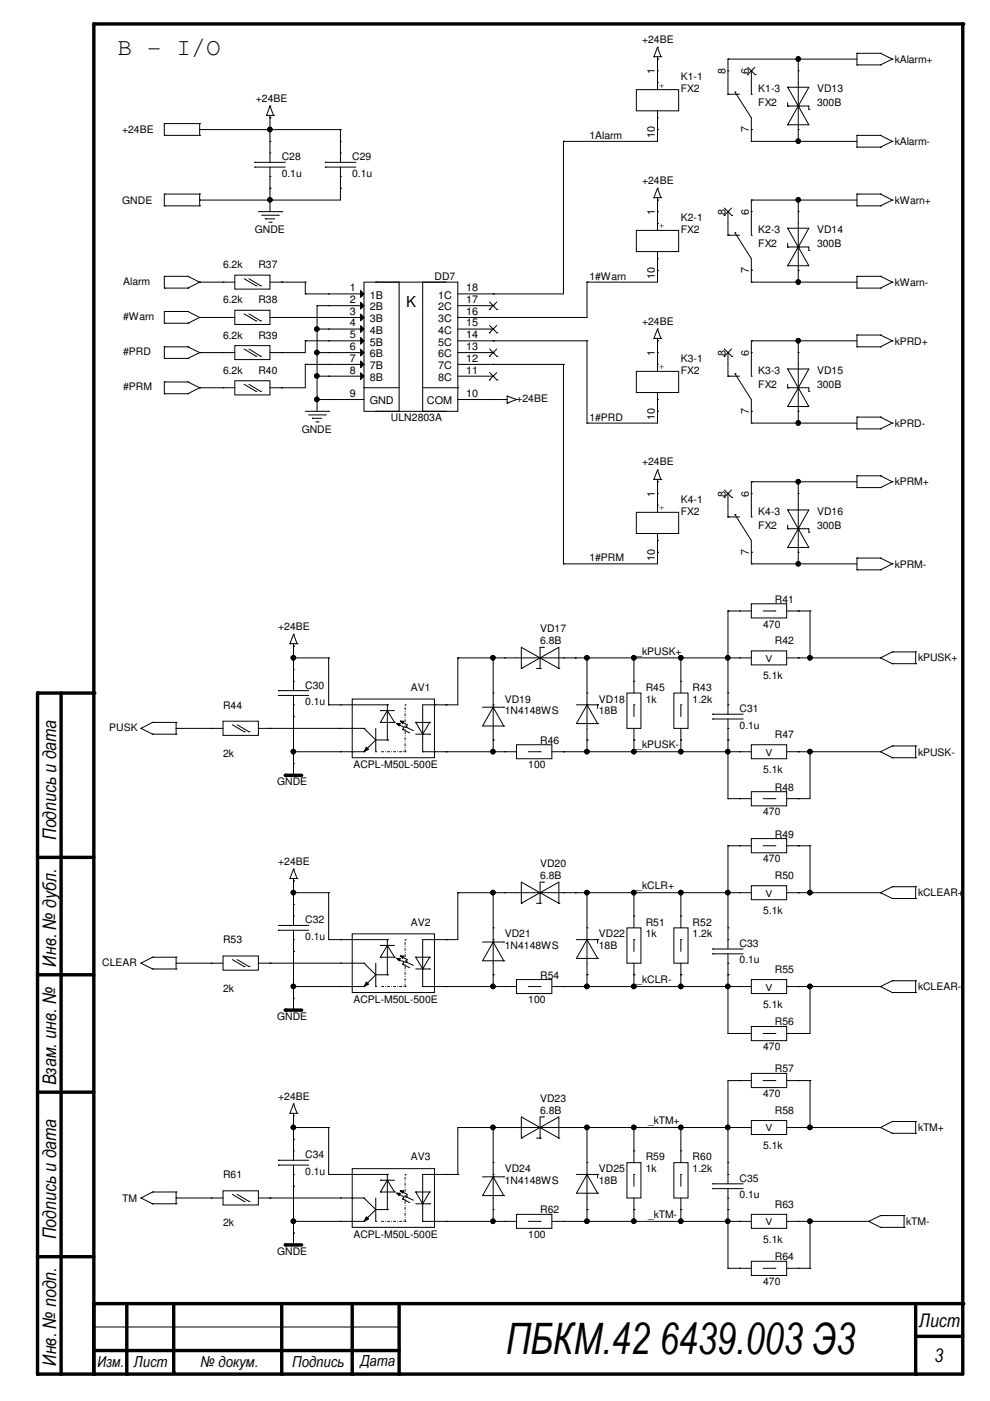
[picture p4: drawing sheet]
<svg xmlns="http://www.w3.org/2000/svg" width="210mm" height="297mm" viewBox="0 0 210 297" stroke-linecap="round" stroke-linejoin="round" font-family="sans-serif">
<g fill="none" stroke="#000" stroke-width=".72">
<path d="M13 146.9v144.4M19.9 146.9h-11.9v144.4h196.1v-286.2h-184.2v286.2M60.5 164.4h3.5M8 181.8h11.9M8 206.7h11.9M60.5 214.2h3.5M8 231.6h11.9M8 266.4h11.9M20.2 276.4h183.9M26.9 276.4v14.9M36.8 276.4v14.7M59.7 276.4v14.9"/>
<path d="M60.5 263.9h3.5M74.7 276.4v14.9M84.6 276.4v14.9M194.1 276.4v14.9M19.9 286.3h64.7M194.1 283.3h10"/>
</g>
<g fill="#000">
<circle cx="19.9" cy="5.1" r=".36"/>
<circle cx="204.1" cy="5.1" r=".36"/>
<circle cx="8" cy="146.9" r=".36"/>
<circle cx="19.9" cy="146.9" r=".36"/>
<circle cx="60.5" cy="164.4" r=".36"/>
<circle cx="8" cy="181.8" r=".36"/>
<circle cx="8" cy="206.7" r=".36"/>
<circle cx="60.5" cy="214.2" r=".36"/>
<circle cx="8" cy="231.6" r=".36"/>
<circle cx="8" cy="266.4" r=".36"/>
<circle cx="19.9" cy="276.4" r=".36"/>
<circle cx="20.2" cy="276.4" r=".36"/>
<circle cx="60.5" cy="263.9" r=".36"/>
<circle cx="204.1" cy="276.4" r=".36"/>
<circle cx="8" cy="291.3" r=".36"/>
<circle cx="13" cy="291.3" r=".36"/>
<circle cx="19.9" cy="286.3" r=".36"/>
<circle cx="19.9" cy="291.3" r=".36"/>
<circle cx="26.9" cy="291.3" r=".36"/>
<circle cx="36.8" cy="291.1" r=".36"/>
<circle cx="59.7" cy="291.3" r=".36"/>
<circle cx="74.7" cy="291.3" r=".36"/>
<circle cx="84.6" cy="291.3" r=".36"/>
<circle cx="194.1" cy="283.3" r=".36"/>
<circle cx="194.1" cy="291.3" r=".36"/>
</g>
<g fill="none" stroke="#000" stroke-width=".21">
<path d="M134.9 19h9v4.5h-9zM138.6 12h.1M138.6 12h1.5M139.4 12.5h.1M139.4 10h.1M139.4 17.5h.1M139.4 15h.1M139.4 12v7M139.4 10l-.8 2M139.4 10l.7 2M140.1 12h.1M154.3 12.5h.1"/>
<path d="M154.3 20h.1M154.3 15h.1M154.3 12.5v7.5M154.3 12.5h27.4M154.3 20h2.5M155.8 19.5h.1M155.8 19.5l3.5 5.5v5M158.5 15.8h.1M158.5 14.3l1.6 1.5M159.3 20h.1M159.3 15h.1M159.3 15v5"/>
<path d="M160.1 14.3l-1.6 1.5M160.1 15.8h.1M167 18.5h.1M167 18.5l4.5 8h-4.5M167 18.5h4.5l-4.5 8M169.2 12.5h.1M169.2 15h.1M169.2 12.5v17.5M181.7 13.8h.1M181.7 11.3h.1M181.7 11.3v2.5M181.7 11.3h5"/>
<path d="M181.7 13.8h5M186.7 11.3h.1M186.7 13.8h.1M186.7 11.3l2.5 1.2M189.2 12.5h.1M189.2 12.5l-2.5 1.3M34.8 28.7h.1M34.8 26.2h.1M34.8 26.2v2.5M34.8 26.2h7.5M34.8 28.7h7.5M42.3 27.5h.1"/>
<path d="M42.3 26.2h.1M42.3 28.7h.1M42.3 27.5h29.9M42.3 26.2v2.5M54 35.4h.1M54 34.4h.1M54 35.4h6.5M54 34.4h6.5M56.5 24.5h.1M56.5 24.5h1.5M57.2 27.5h.1M57.2 25h.1"/>
<path d="M57.2 39.9h.1M57.2 22.5h.1M57.2 37.4h.1M57.2 32.4h.1M57.2 30h.1M57.2 24.5v9.9M57.2 35.4v9.5M57.2 22.5l-.7 2M57.2 22.5l.8 2M58 24.5h.1M69 35.4h.1M69 34.4h.1"/>
<path d="M69 35.4h6.4M69 34.4h6.4M72.2 27.5h.1M72.2 39.9h.1M72.2 37.4h.1M72.2 32.4h.1M72.2 30h.1M72.2 27.5v6.9M72.2 35.4v7h-29.9M119.5 30h.1M119.5 30v32.3h-22.4M139.4 27.5h.1"/>
<path d="M139.4 39.9h.1M139.4 25h.1M139.4 23.5v6.5h-19.9M139.4 39.9l-.8 2M139.4 39.9l.7 2M159.3 30h.1M159.3 27.5h.1M159.3 30h22.4M167 22.5h.1M167 26.5h.1M167 21.8v.7M167 22.5h4.5v.7"/>
<path d="M169.2 30h.1M169.2 22.5h.1M169.2 27.5h.1M171.5 23.2h.1M181.7 31.2h.1M181.7 28.7h.1M181.7 28.7h5M181.7 28.7v2.5M181.7 31.2h5M186.7 28.7h.1M186.7 31.2h.1M186.7 28.7l2.5 1.3"/>
<path d="M189.2 30h.1M189.2 30l-2.5 1.2M34.8 43.6h.1M34.8 41.1h.1M34.8 58.6h.1M34.8 41.1h7.5M34.8 43.6h7.5M34.8 41.1v2.5M34.8 58.6v2.5M34.8 58.6h5M39.8 58.6h.1M39.8 58.6l2.5 1.2"/>
<path d="M42.3 59.8h.1M42.3 42.4h.1M42.3 41.1h.1M42.3 43.6h.1M42.3 59.8h7.5M42.3 41.1v2.5M42.3 59.8l-2.5 1.3M47.3 59.8h.1M49.8 58.3h7.4v3h-7.4zM51.8 59.1l2.5 1.5M52.8 59.1l2.4 1.5M54.8 44.9h4.9"/>
<path d="M55.5 45.6h3.5M56.3 46.4h.1M56.3 46.4h2M57 47.1h.5M57.2 42.4h.1M57.2 59.8h7.5M57.5 47.1h.1M59 45.6h.1M59.7 59.8h.1M59.7 44.9h.1M64.7 59.8h.1M64.7 59.8v2.5"/>
<path d="M77.2 59.8h7.4v27.4h-7.4zM79.7 59.8h.1M79.7 59.8h14.9M89.6 59.8h7.5v27.4h-7.5zM124.5 59.8h.1M124.5 59.8v7.5h-27.4M134.9 48.9h9v4.4h-9zM138.6 41.9h.1M138.6 41.9h1.5M139.4 57.3h.1M139.4 42.4h.1M139.4 54.9h.1"/>
<path d="M139.4 47.4h.1M139.4 44.9h.1M139.4 53.3v6.5h-14.9M139.4 41.9v7M140.1 41.9h.1M153.5 45.7h.1M153.6 44.1l1.6 1.6M154.3 49.9h.1M154.3 44.9h.1M154.3 44.9v5M154.3 49.9h2.5M155.1 44.1l-1.6 1.6"/>
<path d="M155.2 45.7h.1M155.8 49.4h.1M155.8 49.4l3.5 5.5v4.9M159.3 57.3h.1M159.3 59.8h.1M159.3 42.4h.1M159.3 49.9h.1M159.3 44.9h.1M159.3 59.8h22.4M159.3 42.4h22.4M159.3 42.4v7.5M167 48.4h.1"/>
<path d="M167 52.4h.1M167 56.3h.1M167 48.4l4.5 7.9h-4.5M167 48.4h4.5l-4.5 7.9M167 52.4h4.5v.7M167 51.6v.8M169.2 59.8h.1M169.2 42.4h.1M169.2 52.4h.1M169.2 57.3h.1M169.2 44.9h.1M169.2 42.4v17.4"/>
<path d="M171.5 53.1h.1M181.7 43.6h.1M181.7 41.1h.1M181.7 58.6h.1M181.7 41.1h5M181.7 43.6h5M181.7 58.6h5M181.7 41.1v2.5M181.7 58.6v2.5M186.7 41.1h.1M186.7 43.6h.1M186.7 58.6h.1"/>
<path d="M186.7 41.1l2.5 1.3M186.7 58.6l2.5 1.2M189.2 42.4h.1M189.2 59.8h.1M189.2 42.4l-2.5 1.2M189.2 59.8l-2.5 1.3M34.8 76h.1M34.8 73.5h.1M34.8 68.5h.1M34.8 66h.1M34.8 61.1h.1M34.8 66v2.5"/>
<path d="M34.8 73.5v2.5M34.8 76h5M34.8 73.5h5M34.8 68.5h5M34.8 66h5M34.8 61.1h5M39.8 76h.1M39.8 73.5h.1M39.8 68.5h.1M39.8 66h.1M39.8 61.1h.1M39.8 73.5l2.5 1.3"/>
<path d="M39.8 66l2.5 1.3M42.3 67.3h.1M42.3 74.8h.1M42.3 67.3h7.5M42.3 74.8h7.5M42.3 74.8l-2.5 1.2M42.3 67.3l-2.5 1.2M47.3 74.8h.1M47.3 67.3h.1M49.8 73.3h7.4v2.9h-7.4zM49.8 65.8h7.4v3h-7.4zM51.8 74l2.5 1.5"/>
<path d="M51.8 66.5l2.5 1.5M52.8 74l2.4 1.5M52.8 66.5l2.4 1.5M54.3 75.5h.1M54.3 68h.1M54.3 60.6h.1M55.2 75.5h.1M55.2 68h.1M55.2 60.6h.1M57.2 67.3h20M59.7 67.3h.1M59.7 74.8h.1"/>
<path d="M64.7 62.3h.1M64.7 77.3h.1M64.7 72.3h.1M64.7 72.3v2.5h-7.5M64.7 77.3v4.9h-7.5M64.7 77.3h12.5M64.7 72.3h12.5M64.7 62.3h12.5M67.2 64.8h.1M67.2 69.8h.1M67.2 79.8h.1M67.2 74.8h.1"/>
<path d="M67.2 64.8v22.4M67.2 74.8h10M67.2 64.8h10M67.2 79.8h10M67.2 69.8h10M69.7 64.8h.1M69.7 77.3h.1M69.7 79.8h.1M69.7 69.8h.1M69.7 74.8h.1M69.7 67.3h.1M69.7 72.3h.1"/>
<path d="M69.7 62.3h.1M76.5 64.1l.7 .7-.7 .7zM76.5 76.5l.7 .8-.7 .7zM76.5 79l.7 .8-.7 .7zM76.5 69l.7 .8-.7 .7zM76.5 74l.7 .8-.7 .7zM76.5 66.6l.7 .7-.7 .7zM76.5 71.5l.7 .8-.7 .7zM76.5 61.6l.7 .7-.7 .7zM97.1 74.8h7.5M97.1 77.3h22.4M97.1 72.3h27.4"/>
<path d="M97.1 64.8h7.5M97.1 79.8h7.5M97.1 69.8h7.5M103.8 75.6h.1M103.8 70.6h.1M103.8 65.6h.1M103.8 79l1.6 1.6M103.8 74l1.6 1.6M103.8 69l1.6 1.6M103.8 64.1l1.6 1.5M104.6 77.3h.1M104.6 72.3h.1"/>
<path d="M104.6 67.3h.1M104.6 62.3h.1M104.6 79.8h.1M104.6 74.8h.1M104.6 69.8h.1M104.6 64.8h.1M105.3 69l-1.5 1.6M105.3 79l-1.5 1.6M105.3 74l-1.5 1.6M105.3 64.1l-1.5 1.5M105.4 75.6h.1M105.4 70.6h.1"/>
<path d="M105.4 65.6h.1M119.5 77.3h.1M119.5 77.3v42.2M124.5 72.3h.1M124.5 72.3v17.4M134.9 78.7h9v4.5h-9zM138.6 71.8h.1M138.6 71.8h1.5M139.4 72.3h.1M139.4 69.8h.1M139.4 77.3h.1M139.4 74.8h.1"/>
<path d="M139.4 71.8v6.9M139.4 69.8l-.8 2M139.4 69.8l.7 2M140.1 71.8h.1M153.5 75.6h.1M153.6 74l1.6 1.6M154.3 79.8h.1M154.3 74.8h.1M154.3 74.8v5M154.3 79.8h2.5M155.1 74l-1.6 1.6M155.2 75.6h.1"/>
<path d="M155.8 79.2h.1M155.8 79.2l3.5 5.5v5M159.3 72.3h.1M159.3 79.8h.1M159.3 74.8h.1M159.3 72.3h22.4M159.3 72.3v7.5M167 78.2h.1M167 78.2l2.2 4M167 78.2h4.5l-4.5 8M169.2 72.3h.1M169.2 74.8h.1"/>
<path d="M169.2 72.3v17.4M181.7 61.1h.1M181.7 73.5h.1M181.7 71h.1M181.7 73.5h5M181.7 61.1h5M181.7 71v2.5M181.7 71h5M186.7 61.1h.1M186.7 71h.1M186.7 73.5h.1M186.7 71l2.5 1.3"/>
<path d="M189.2 72.3h.1M189.2 72.3l-2.5 1.2M34.8 83.5h.1M34.8 81h.1M34.8 81v2.5M34.8 83.5h5M34.8 81h5M39.8 83.5h.1M39.8 81h.1M39.8 81l2.5 1.2M42.3 82.2h.1M42.3 82.2h7.5"/>
<path d="M42.3 82.2l-2.5 1.3M47.3 82.2h.1M49.8 80.7h7.4v3h-7.4zM51.8 81.5l2.5 1.5M52.8 81.5l2.4 1.5M54.3 83h.1M55.2 83h.1M59.7 82.2h.1M64.7 87.2h5M65.4 88h3.6M66.2 88.7h.1M66.2 88.7h2"/>
<path d="M67 89.5h.4M67.2 84.7h.1M67.2 84.7h10M67.4 89.5h.1M69 88h.1M69.7 87.2h.1M69.7 84.7h.1M77.2 82.2h.1M77.2 82.2h7.4M79.7 87.2h.1M79.7 87.2h14.9M89.6 82.2h7.5"/>
<path d="M97.1 82.2h.1M97.1 84.7h10.4M103.8 80.6h.1M104.6 84.7h.1M105.4 80.6h.1M107 84.7h.1M107.5 84h.1M107.5 85.5h.1M107.5 84v1.5M107.5 84l2 .7M109.5 84.7h.1M109.5 84.7l-2 .8"/>
<path d="M124.5 89.7h.1M139.4 87.2h.1M139.4 99.7h.1M139.4 84.7h.1M139.4 83.2v6.5h-14.9M139.4 99.7l-.8 1.9M139.4 99.7l.7 1.9M159.3 89.7h.1M159.3 87.2h.1M159.3 89.7h22.4M167 82.2h.1M167 86.2h.1"/>
<path d="M167 82.2h4.5v.8M167 81.5v.7M169.2 89.7h.1M169.2 82.2h.1M169.2 87.2h.1M169.2 82.2l2.3 4h-4.5M171.5 83h.1M181.7 90.9h.1M181.7 88.4h.1M181.7 88.4v2.5M181.7 88.4h5M181.7 90.9h5"/>
<path d="M186.7 88.4h.1M186.7 90.9h.1M186.7 88.4l2.5 1.3M189.2 89.7h.1M189.2 89.7l-2.5 1.2M119.5 119.5h.1M134.9 108.6h9v4.5h-9zM138.6 101.6h.1M138.6 101.6h1.5M139.4 117.1h.1M139.4 102.2h.1M139.4 114.6h.1"/>
<path d="M139.4 107.1h.1M139.4 104.6h.1M139.4 113.1v6.4h-19.9M139.4 101.6v7M140.1 101.6h.1M153.5 105.5h.1M153.6 103.9l1.6 1.6M154.3 109.6h.1M154.3 104.6h.1M154.3 104.6v5M154.3 109.6h2.5M155.1 103.9l-1.6 1.6"/>
<path d="M155.2 105.5h.1M155.8 109.1h.1M155.8 109.1l3.5 5.5v4.9M159.3 102.2h.1M159.3 119.5h.1M159.3 117.1h.1M159.3 109.6h.1M159.3 104.6h.1M159.3 102.2h22.4M159.3 119.5h22.4M159.3 102.2v7.4M167 108.1h.1"/>
<path d="M167 112.1h.1M167 116.1h.1M167 111.3v.8M167 112.1h4.5v.8M167 108.1l4.5 8h-4.5M167 108.1h4.5l-4.5 8M169.2 102.2h.1M169.2 119.5h.1M169.2 112.1h.1M169.2 117.1h.1M169.2 104.6h.1M169.2 102.2v17.3"/>
<path d="M171.5 112.9h.1M181.7 103.4h.1M181.7 100.9h.1M181.7 118.3h.1M181.7 100.9h5M181.7 103.4h5M181.7 100.9v2.5M181.7 118.3v2.5M181.7 118.3h5M186.7 100.9h.1M186.7 103.4h.1M186.7 118.3h.1"/>
<path d="M186.7 100.9l2.5 1.3M186.7 118.3l2.5 1.2M189.2 102.2h.1M189.2 119.5h.1M189.2 102.2l-2.5 1.2M189.2 119.5l-2.5 1.3M61.5 136.5h.1M61.5 136.5h1.5M62.2 137h.1M62.2 139.5h.1M62.2 134.5h.1M62.2 139.5h7.5"/>
<path d="M62.2 136.5v9.9M62.2 134.5l-.7 2M62.2 134.5l.8 2M63 136.5h.1M69.7 139.5h.1M69.7 139.5v9.9M97.1 139.5h.1M97.1 139.5h62.2M97.1 139.5v9.9h-7.5v10M104.6 139.5h.1M104.6 139.5v19.9M107 139.5h.1"/>
<path d="M114.5 139.5h.1M115.2 137.2h.1M115.2 137.2h-.7v4.5M119.5 139.5h.1M122 139.5h.1M124.5 139.5h.1M124.5 139.5v19.9M134.4 139.5h.1M134.4 139.5v7.4M144.4 139.5h.1M144.4 139.5v7.4M154.3 139.5h.1"/>
<path d="M154.3 129.5h.1M154.3 129.5v21.9M154.3 129.5h5M156.8 129.5h.1M156.8 139.5h.1M159.3 128h7.5v3h-7.5zM159.3 138h7.5v3h-7.5zM161.8 129.5h2.5M164.3 129.5h.1M166.8 139.5h19.9M166.8 129.5h4.9M169.2 139.5h.1"/>
<path d="M169.2 129.5h.1M171.7 129.5h.1M171.7 139.5h.1M171.7 129.5v10M181.7 120.8h.1M181.7 120.8h5M186.7 139.5h.1M186.7 120.8h.1M186.7 139.5l2.5 1.2M189.2 138.2h.1M189.2 138.2l-2.5 1.3M189.2 138.2h4.9"/>
<path d="M194.1 138.2h.1M194.1 138.2v2.5M29.9 154.4h.1M29.9 154.4l2.4 1.3M32.3 155.7h.1M32.3 153.2h.1M32.3 155.7h5M32.3 153.2l-2.4 1.2M32.3 153.2h5M37.3 154.4h.1M37.3 153.2h.1M37.3 155.7h.1"/>
<path d="M37.3 154.4h10M37.3 153.2v2.5M44.8 154.4h.1M47.3 152.9h7.5v3h-7.5zM49.3 153.7l2.5 1.5M50.3 153.7l2.5 1.5M51.8 155.2h.1M52.8 155.2h.1M54.8 154.4h22.4M57.2 154.4h.1M59 147.4h.1M59 146.4h.1"/>
<path d="M59 147.4h6.4M59 146.4h6.4M62.2 159.4h.1M62.2 151.9h.1M62.2 149.4h.1M62.2 144.4h.1M62.2 142h.1M62.2 159.4h15M62.2 147.4v17M69.7 149.4h.1M69.7 149.4h12.4M72.2 159.4h.1"/>
<path d="M72.2 154.4h.1M72.2 149.4h.1M74.7 148.2h17.4v12.5h-17.4zM74.7 159.4h.1M74.7 154.4h.1M77.2 154.4h.1M77.2 159.4h.1M77.2 154.4l2.5 2.5M77.7 158.4l.4 .5-.9 .5zM79.7 159.4h.1M79.7 156.9l-2.5 2.5M79.7 156.9h2.4"/>
<path d="M79.7 154.4v5M80.6 150.7h.1M80.6 153.2h.1M80.6 153.2h3.1M80.6 150.7h3.1M82.1 149.4h.1M82.1 156.9h.1M82.1 150.7h.1M82.1 149.4v7.5M82.1 150.7l1.6 2.5M82.1 150.7l-1.5 2.5M83.7 153.2h.1"/>
<path d="M84.1 153.4h.8l-.3 .5zM84.1 153.4h.1M84.1 153.4l1.5 .8-.2 .4M84.9 152.9h.7l-.2 .5zM84.9 152.9h.1M84.9 152.9l1.5 .8-.3 .5M85.4 154.6h.1M85.4 154.6l1.5 .8M86.1 154.2h.1M86.1 154.2l1.5 .7M88.1 153.2h.1M88.1 155.7h3"/>
<path d="M88.1 153.2h3M88.1 153.2l1.5 2.5M89.6 159.4h.1M89.6 155.7h.1M89.6 159.4h19.9M91.1 153.2h.1M91.1 155.7h.1M91.1 153.2l-1.5 2.5M92.1 149.4h.1M92.1 159.4h.1M94.6 159.4h.1M94.6 149.4h.1"/>
<path d="M102.3 149.9h4.5M104.6 156.9h.1M104.6 159.4h.1M104.6 149.9h.1M104.6 149.4h.1M104.6 146.9h.1M104.6 149.9l-2.3 4h4.5M104.6 149.9l2.2 4M106.8 153.9h.1M106.8 149.9h.1M107 159.4h.1M109.5 157.9h7.5v3h-7.5z"/>
<path d="M110.5 141.7h.1M110.5 141.7l8-4.5v4.5M110.5 141.7v-4.5l8 4.5M112 159.4h2.5M113.7 141.7h.8M114.5 141.7h.1M114.5 159.4h.1M117 159.4h42.3M118.5 141.7h.1M119.5 159.4h.1M122.2 149.4h4.5M124.5 156.9h.1"/>
<path d="M124.5 159.4h.1M124.5 149.4h.1M124.5 146.9h.1M124.5 149.4l2.2 4M124.5 149.4l-2.3 4h4.5M126.7 153.4h.1M126.7 149.4h.1M126.7 149.4v.8M132.9 146.9h3v7.5h-3zM134.4 156.9h.1M134.4 159.4h.1M134.4 149.4h.1"/>
<path d="M134.4 144.4h.1M134.4 149.4v2.5M134.4 154.4v5M142.9 146.9h3v7.5h-3zM144.4 156.9h.1M144.4 159.4h.1M144.4 149.4h.1M144.4 144.4h.1M144.4 149.4v2.5M144.4 154.4v5M151.1 152.4h.1M151.1 151.4h.1"/>
<path d="M151.1 152.4h6.5M151.1 151.4h6.5M154.3 156.9h.1M154.3 159.4h.1M154.3 154.4h.1M154.3 149.4h.1M154.3 146.9h.1M154.3 152.4v16.9M156.8 159.4h.1M159.3 157.9h7.5v3h-7.5zM166.8 159.4h19.9M169.2 159.4h.1"/>
<path d="M171.7 159.4h.1M171.7 159.4v9.9h-4.9M186.7 159.4h.1M186.7 159.4l2.5 1.3M189.2 140.7h.1M189.2 158.2h.1M189.2 140.7h4.9M189.2 158.2l-2.5 1.2M189.2 158.2h4.9M194.1 140.7h.1M194.1 158.2h.1M194.1 158.2v2.5"/>
<path d="M62.2 161.9h.1M154.3 169.3h.1M154.3 179.3h.1M154.3 179.3v21.9M154.3 169.3h5M154.3 179.3h5M156.8 169.3h.1M156.8 179.3h.1M159.3 167.9h7.5v3h-7.5zM159.3 177.8h7.5v3h-7.5zM161.8 169.3h2.5M161.8 179.3h2.5"/>
<path d="M164.3 169.3h.1M164.3 179.3h.1M166.8 179.3h4.9M169.2 169.3h.1M169.2 179.3h.1M171.7 179.3h.1M171.7 179.3v10M189.2 160.7h.1M189.2 160.7h4.9M194.1 160.7h.1M59 197.2h.1M59 196.2h.1"/>
<path d="M59 197.2h6.4M59 196.2h6.4M61.5 186.3h.1M61.5 186.3h1.5M62.2 186.8h.1M62.2 189.3h.1M62.2 184.3h.1M62.2 199.2h.1M62.2 194.2h.1M62.2 191.8h.1M62.2 189.3h7.5M62.2 186.3v9.9"/>
<path d="M62.2 197.2v17M62.2 184.3l-.7 2M62.2 184.3l.8 2M63 186.3h.1M69.7 199.2h.1M69.7 189.3h.1M69.7 189.3v9.9M69.7 199.2h12.4M72.2 199.2h.1M74.7 198h17.4v12.4h-17.4zM82.1 199.2h.1M82.1 199.2v7.5"/>
<path d="M92.1 199.2h.1M94.6 199.2h.1M97.1 189.3h.1M97.1 189.3h62.2M97.1 189.3v9.9h-7.5v10M102.3 199.7h4.5M104.6 189.3h.1M104.6 199.7h.1M104.6 199.2h.1M104.6 196.7h.1M104.6 189.3v19.9M104.6 199.7l-2.3 4h4.5"/>
<path d="M104.6 199.7l2.2 4M106.8 199.7h.1M107 189.3h.1M110.5 191.5h.1M113.7 191.5h.8M114.5 189.3h.1M114.5 191.5h.1M114.5 189.3l-4-2.3v4.5M114.5 189.3l4-2.3v4.5M114.5 189.3l-4 2.2M114.5 189.3l4 2.2M115.2 187h.1"/>
<path d="M115.2 187h-.7v4.5M118.5 191.5h.1M119.5 189.3h.1M122 189.3h.1M122.2 199.2h4.5M124.5 189.3h.1M124.5 199.2h.1M124.5 196.7h.1M124.5 189.3v19.9M124.5 199.2l2.2 4M124.5 199.2l-2.3 4h4.5M126.7 199.2h.1"/>
<path d="M126.7 199.2v.8M132.9 196.7h3v7.5h-3zM134.4 189.3h.1M134.4 199.2h.1M134.4 194.2h.1M134.4 189.3v7.4M134.4 199.2v2.5M142.9 196.7h3v7.5h-3zM144.4 189.3h.1M144.4 199.2h.1M144.4 194.2h.1M144.4 189.3v7.4"/>
<path d="M144.4 199.2v2.5M154.3 189.3h.1M154.3 199.2h.1M154.3 196.7h.1M156.8 189.3h.1M159.3 187.8h7.5v3h-7.5zM166.8 189.3h19.9M169.2 189.3h.1M186.7 189.3h.1M186.7 189.3l2.5 1.2M189.2 188h.1M189.2 190.5h.1"/>
<path d="M189.2 188l-2.5 1.3M189.2 188h4.9M189.2 190.5h4.9M194.1 188h.1M194.1 190.5h.1M194.1 188v2.5M29.9 204.2h.1M29.9 204.2l2.4 1.2M32.3 205.4h.1M32.3 202.9h.1M32.3 205.4h5M32.3 202.9l-2.4 1.3"/>
<path d="M32.3 202.9h5M37.3 204.2h.1M37.3 202.9h.1M37.3 205.4h.1M37.3 204.2h10M37.3 202.9v2.5M44.8 204.2h.1M47.3 202.7h7.5v3h-7.5zM49.3 203.5l2.5 1.4M50.3 203.5l2.5 1.4M51.8 204.9h.1M52.8 204.9h.1"/>
<path d="M54.8 204.2h22.4M57.2 204.2h.1M62.2 209.2h.1M62.2 201.7h.1M62.2 211.7h.1M62.2 209.2h15M72.2 209.2h.1M72.2 204.2h.1M74.7 209.2h.1M74.7 204.2h.1M77.2 204.2h.1M77.2 209.2h.1"/>
<path d="M77.2 204.2l2.5 2.5M77.7 208.2l.4 .5-.9 .5zM79.7 209.2h.1M79.7 204.2v5M79.7 206.7l-2.5 2.5M79.7 206.7h2.4M80.6 200.4h.1M80.6 202.9h.1M80.6 202.9h3.1M80.6 200.4h3.1M82.1 206.7h.1M82.1 200.4h.1"/>
<path d="M82.1 200.4l1.6 2.5M82.1 200.4l-1.5 2.5M83.7 202.9h.1M84.1 203.2h.8l-.3 .5zM84.1 203.2h.1M84.1 203.2l1.5 .8-.2 .4M84.9 202.7h.7l-.2 .5zM84.9 202.7h.1M84.9 202.7l1.5 .8-.3 .5M85.4 204.4h.1M85.4 204.4l1.5 .8M86.1 204h.1"/>
<path d="M86.1 204l1.5 .7M88.1 202.9h.1M88.1 205.4h3M88.1 202.9h3M88.1 202.9l1.5 2.5M89.6 209.2h.1M89.6 205.4h.1M89.6 209.2h19.9M91.1 202.9h.1M91.1 205.4h.1M91.1 202.9l-1.5 2.5M92.1 209.2h.1"/>
<path d="M94.6 209.2h.1M104.6 206.7h.1M104.6 209.2h.1M106.8 203.7h.1M107 209.2h.1M109.5 207.7h7.5v3h-7.5zM112 209.2h2.5M114.5 209.2h.1M117 209.2h42.3M119.5 209.2h.1M124.5 206.7h.1M124.5 209.2h.1"/>
<path d="M126.7 203.2h.1M134.4 206.7h.1M134.4 209.2h.1M134.4 204.2v5M144.4 206.7h.1M144.4 209.2h.1M144.4 204.2v5M151.1 202.2h.1M151.1 201.2h.1M151.1 202.2h6.5M151.1 201.2h6.5M154.3 206.7h.1"/>
<path d="M154.3 209.2h.1M154.3 219.1h.1M154.3 204.2h.1M154.3 202.2v16.9M154.3 219.1h5M156.8 219.1h.1M156.8 209.2h.1M159.3 217.6h7.5v3h-7.5zM159.3 207.7h7.5v3h-7.5zM161.8 219.1h2.5M164.3 219.1h.1M166.8 209.2h19.9"/>
<path d="M169.2 209.2h.1M169.2 219.1h.1M171.7 209.2h.1M171.7 209.2v9.9h-4.9M186.7 209.2h.1M186.7 209.2l2.5 1.2M189.2 207.9h.1M189.2 210.4h.1M189.2 207.9l-2.5 1.3M189.2 207.9h4.9M189.2 210.4h4.9M194.1 207.9h.1"/>
<path d="M194.1 210.4h.1M194.1 207.9v2.5M61.5 236.1h.1M61.5 236.1h1.5M62.2 239.1h.1M62.2 236.6h.1M62.2 234.1h.1M62.2 239.1h7.5M62.2 236.1v9.9M62.2 234.1l-.7 2M62.2 234.1l.8 2M63 236.1h.1"/>
<path d="M69.7 239.1h.1M69.7 239.1v9.9M97.1 239.1h.1M97.1 239.1h62.2M97.1 239.1v9.9M104.6 239.1h.1M104.6 239.1v19.9M107 239.1h.1M114.5 239.1h.1M115.2 236.8h.1M115.2 236.8h-.7v4.5M119.5 239.1h.1"/>
<path d="M122 239.1h.1M124.5 239.1h.1M124.5 239.1v19.9M134.4 239.1h.1M134.4 239.1v7.4M144.4 239.1h.1M144.4 239.1v7.4M154.3 239.1h.1M154.3 229.1h.1M154.3 229.1v21.9M154.3 229.1h5M156.8 239.1h.1"/>
<path d="M156.8 229.1h.1M159.3 227.6h7.5v3h-7.5zM159.3 237.6h7.5v2.9h-7.5zM161.8 229.1h2.5M164.3 229.1h.1M166.8 239.1h19.9M166.8 229.1h4.9M169.2 229.1h.1M169.2 239.1h.1M171.7 239.1h.1M171.7 229.1h.1M171.7 229.1v10"/>
<path d="M186.7 239.1h.1M186.7 239.1l2.5 1.2M189.2 237.8h.1M189.2 237.8l-2.5 1.3M189.2 237.8h4.9M194.1 237.8h.1M194.1 237.8v2.5M29.9 254h.1M29.9 254l2.4 1.2M32.3 255.2h.1M32.3 252.7h.1M32.3 255.2h5"/>
<path d="M32.3 252.7l-2.4 1.3M32.3 252.7h5M37.3 254h.1M37.3 252.7h.1M37.3 255.2h.1M37.3 254h10M37.3 252.7v2.5M44.8 254h.1M47.3 252.5h7.5v3h-7.5zM49.3 253.2l2.5 1.5M50.3 253.2l2.5 1.5M51.8 254.7h.1"/>
<path d="M52.8 254.7h.1M54.8 254h22.4M57.2 254h.1M59 247h.1M59 246h.1M59 247h6.4M59 246h6.4M62.2 259h.1M62.2 251.5h.1M62.2 241.6h.1M62.2 249h.1M62.2 244h.1"/>
<path d="M62.2 247v16.9M62.2 259h15M69.7 249h.1M69.7 249h12.4M72.2 259h.1M72.2 254h.1M72.2 249h.1M74.7 247.8h17.4v12.4h-17.4zM74.7 259h.1M74.7 254h.1M77.2 254h.1M77.2 259h.1"/>
<path d="M77.2 254l2.5 2.5M77.7 258l.4 .4-.9 .6zM79.7 259h.1M79.7 254v5M79.7 256.5l-2.5 2.5M79.7 256.5h2.4M80.6 250.2h.1M80.6 252.7h.1M80.6 252.7h3.1M80.6 250.2h3.1M82.1 249h.1M82.1 256.5h.1"/>
<path d="M82.1 250.2h.1M82.1 249v7.5M82.1 250.2l1.6 2.5M82.1 250.2l-1.5 2.5M83.7 252.7h.1M84.1 253h.8l-.3 .5zM84.1 253h.1M84.1 253l1.5 .7-.2 .5M84.9 252.5h.7l-.2 .5zM84.9 252.5h.1M84.9 252.5l1.5 .7-.3 .5M85.4 254.2h.1"/>
<path d="M85.4 254.2l1.5 .8M86.1 253.7h.1M86.1 253.7l1.5 .8M88.1 252.7h.1M88.1 255.2h3M88.1 252.7h3M88.1 252.7l1.5 2.5M89.6 259h.1M89.6 255.2h.1M89.6 259h19.9M91.1 252.7h.1M91.1 255.2h.1"/>
<path d="M91.1 252.7l-1.5 2.5M92.1 249h.1M92.1 259h.1M94.6 259h.1M94.6 249h.1M97.1 249h.1M97.1 249h-7.5v10M102.3 249.5h4.5M104.6 259h.1M104.6 249.5h.1M104.6 249h.1M104.6 256.5h.1"/>
<path d="M104.6 246.5h.1M104.6 249.5l-2.3 4h4.5M104.6 249.5l2.2 4M106.8 253.5h.1M106.8 249.5h.1M107 259h.1M109.5 257.5h7.5v2.9h-7.5zM110.5 241.3h.1M110.5 241.3v-4.5l8 4.5M110.5 241.3l8-4.5v4.5M112 259h2.5M113.7 241.3h.8"/>
<path d="M114.5 241.3h.1M114.5 259h.1M117 259h42.3M118.5 241.3h.1M119.5 259h.1M122.2 249h4.5M124.5 259h.1M124.5 256.5h.1M124.5 249h.1M124.5 246.5h.1M124.5 249l2.2 4M124.5 249l-2.3 4h4.5"/>
<path d="M126.7 253h.1M126.7 249h.1M126.7 249v.8M132.9 246.5h3v7.5h-3zM134.4 256.5h.1M134.4 259h.1M134.4 249h.1M134.4 244h.1M134.4 249v2.5M134.4 254v5M142.9 246.5h3v7.5h-3zM144.4 256.5h.1"/>
<path d="M144.4 249h.1M144.4 244h.1M144.4 249v2.5M144.4 254v5M151.1 252h.1M151.1 251h.1M151.1 252h6.5M151.1 251h6.5M154.3 259h.1M154.3 256.5h.1M154.3 254h.1M154.3 249h.1"/>
<path d="M154.3 246.5h.1M154.3 252v16.9M156.8 259h.1M159.3 257.5h7.5v2.9h-7.5zM166.8 259h17.4M169.2 259h.1M171.7 259h.1M171.7 259v9.9M184.2 259h.1M184.2 259l2.5 1.2M186.7 257.7h.1M186.7 257.7l-2.5 1.3"/>
<path d="M186.7 257.7h5M189.2 240.3h.1M189.2 240.3h4.9M191.7 257.7h.1M191.7 257.7v2.5M194.1 240.3h.1M19.9 277.1h.1M19.9 276.6v.5M62.2 261.5h.1M154.3 268.9h.1M154.3 268.9h5M156.8 268.9h.1"/>
<path d="M159.3 267.4h7.5v3h-7.5zM161.8 268.9h2.5M164.3 268.9h.1M166.8 268.9h4.9M169.2 268.9h.1M171.7 268.9h.1M186.7 260.2h.1M186.7 260.2h5M191.7 260.2h.1M19.9 281.3h.1M19.9 281.3h64.7"/>
<circle cx="169.2" cy="12.5" r=".48"/>
<circle cx="57.2" cy="27.4" r=".48"/>
<circle cx="169.2" cy="29.9" r=".47"/>
<circle cx="57.2" cy="42.4" r=".47"/>
<circle cx="169.2" cy="59.8" r=".48"/>
<circle cx="169.2" cy="42.4" r=".47"/>
<circle cx="67.2" cy="74.7" r=".48"/>
<circle cx="67.2" cy="79.7" r=".47"/>
<circle cx="67.2" cy="69.8" r=".47"/>
<circle cx="169.2" cy="72.2" r=".48"/>
<circle cx="67.2" cy="84.7" r=".48"/>
<circle cx="169.2" cy="89.7" r=".48"/>
<circle cx="169.2" cy="102.1" r=".48"/>
<circle cx="169.2" cy="119.5" r=".47"/>
<circle cx="62.2" cy="139.5" r=".49"/>
<circle cx="104.5" cy="139.5" r=".48"/>
<circle cx="124.4" cy="139.5" r=".49"/>
<circle cx="134.4" cy="139.5" r=".49"/>
<circle cx="144.3" cy="139.5" r=".48"/>
<circle cx="154.3" cy="139.5" r=".48"/>
<circle cx="171.7" cy="139.5" r=".49"/>
<circle cx="62.2" cy="159.4" r=".49"/>
<circle cx="104.5" cy="159.4" r=".48"/>
<circle cx="124.4" cy="159.4" r=".49"/>
<circle cx="134.4" cy="159.4" r=".49"/>
<circle cx="144.3" cy="159.4" r=".48"/>
<circle cx="154.3" cy="159.4" r=".48"/>
<circle cx="171.7" cy="159.4" r=".49"/>
<circle cx="62.2" cy="189.2" r=".49"/>
<circle cx="104.5" cy="189.2" r=".48"/>
<circle cx="124.4" cy="189.2" r=".49"/>
<circle cx="134.4" cy="189.2" r=".49"/>
<circle cx="144.3" cy="189.2" r=".48"/>
<circle cx="154.3" cy="189.2" r=".48"/>
<circle cx="171.7" cy="189.2" r=".49"/>
<circle cx="62.2" cy="209.1" r=".49"/>
<circle cx="104.5" cy="209.1" r=".48"/>
<circle cx="124.4" cy="209.1" r=".49"/>
<circle cx="134.4" cy="209.1" r=".49"/>
<circle cx="144.3" cy="209.1" r=".48"/>
<circle cx="154.3" cy="209.1" r=".48"/>
<circle cx="171.7" cy="209.1" r=".49"/>
<circle cx="62.2" cy="239" r=".49"/>
<circle cx="104.5" cy="239" r=".48"/>
<circle cx="124.4" cy="239" r=".49"/>
<circle cx="134.4" cy="239" r=".49"/>
<circle cx="144.3" cy="239" r=".48"/>
<circle cx="154.3" cy="239" r=".48"/>
<circle cx="171.7" cy="239" r=".49"/>
<circle cx="62.2" cy="258.9" r=".49"/>
<circle cx="104.5" cy="258.9" r=".48"/>
<circle cx="124.4" cy="258.9" r=".49"/>
<circle cx="134.4" cy="258.9" r=".49"/>
<circle cx="144.3" cy="258.9" r=".48"/>
<circle cx="154.3" cy="258.9" r=".48"/>
<circle cx="171.7" cy="258.9" r=".49"/>
</g>
<g fill="#000">
<path d="M76.5 64.1l.7 .7-.7 .7zM76.5 76.5l.7 .8-.7 .7zM76.5 79l.7 .8-.7 .7zM76.5 69l.7 .8-.7 .7zM76.5 74l.7 .8-.7 .7zM76.5 66.6l.7 .7-.7 .7zM76.5 71.5l.7 .8-.7 .7zM76.5 61.6l.7 .7-.7 .7z"/>
<path d="M77.7 158.4l.4 .5-.9 .5z" fill-rule="evenodd"/>
<path d="M84.1 153.4h.8l-.3 .5z" fill-rule="evenodd"/>
<path d="M84.9 152.9h.7l-.2 .5z" fill-rule="evenodd"/>
<path d="M77.7 208.2l.4 .5-.9 .5z" fill-rule="evenodd"/>
<path d="M84.1 203.2h.8l-.3 .5z" fill-rule="evenodd"/>
<path d="M84.9 202.7h.7l-.2 .5z" fill-rule="evenodd"/>
<path d="M77.7 258l.4 .4-.9 .6z" fill-rule="evenodd"/>
<path d="M84.1 253h.8l-.3 .5z" fill-rule="evenodd"/>
<path d="M84.9 252.5h.7l-.2 .5z" fill-rule="evenodd"/>
<circle cx="169.2" cy="12.5" r=".48"/>
<circle cx="57.2" cy="27.4" r=".48"/>
<circle cx="169.2" cy="29.9" r=".47"/>
<circle cx="57.2" cy="42.4" r=".47"/>
<circle cx="169.2" cy="59.8" r=".48"/>
<circle cx="169.2" cy="42.4" r=".47"/>
<circle cx="67.2" cy="74.7" r=".48"/>
<circle cx="67.2" cy="79.7" r=".47"/>
<circle cx="67.2" cy="69.8" r=".47"/>
<circle cx="169.2" cy="72.2" r=".48"/>
<circle cx="67.2" cy="84.7" r=".48"/>
<circle cx="169.2" cy="89.7" r=".48"/>
<circle cx="169.2" cy="102.1" r=".48"/>
<circle cx="169.2" cy="119.5" r=".47"/>
<circle cx="62.2" cy="139.5" r=".49"/>
<circle cx="104.5" cy="139.5" r=".48"/>
<circle cx="124.4" cy="139.5" r=".49"/>
<circle cx="134.4" cy="139.5" r=".49"/>
<circle cx="144.3" cy="139.5" r=".48"/>
<circle cx="154.3" cy="139.5" r=".48"/>
<circle cx="171.7" cy="139.5" r=".49"/>
<circle cx="62.2" cy="159.4" r=".49"/>
<circle cx="104.5" cy="159.4" r=".48"/>
<circle cx="124.4" cy="159.4" r=".49"/>
<circle cx="134.4" cy="159.4" r=".49"/>
<circle cx="144.3" cy="159.4" r=".48"/>
<circle cx="154.3" cy="159.4" r=".48"/>
<circle cx="171.7" cy="159.4" r=".49"/>
<circle cx="62.2" cy="189.2" r=".49"/>
<circle cx="104.5" cy="189.2" r=".48"/>
<circle cx="124.4" cy="189.2" r=".49"/>
<circle cx="134.4" cy="189.2" r=".49"/>
<circle cx="144.3" cy="189.2" r=".48"/>
<circle cx="154.3" cy="189.2" r=".48"/>
<circle cx="171.7" cy="189.2" r=".49"/>
<circle cx="62.2" cy="209.1" r=".49"/>
<circle cx="104.5" cy="209.1" r=".48"/>
<circle cx="124.4" cy="209.1" r=".49"/>
<circle cx="134.4" cy="209.1" r=".49"/>
<circle cx="144.3" cy="209.1" r=".48"/>
<circle cx="154.3" cy="209.1" r=".48"/>
<circle cx="171.7" cy="209.1" r=".49"/>
<circle cx="62.2" cy="239" r=".49"/>
<circle cx="104.5" cy="239" r=".48"/>
<circle cx="124.4" cy="239" r=".49"/>
<circle cx="134.4" cy="239" r=".49"/>
<circle cx="144.3" cy="239" r=".48"/>
<circle cx="154.3" cy="239" r=".48"/>
<circle cx="171.7" cy="239" r=".49"/>
<circle cx="62.2" cy="258.9" r=".49"/>
<circle cx="104.5" cy="258.9" r=".48"/>
<circle cx="124.4" cy="258.9" r=".49"/>
<circle cx="134.4" cy="258.9" r=".49"/>
<circle cx="144.3" cy="258.9" r=".48"/>
<circle cx="154.3" cy="258.9" r=".48"/>
<circle cx="171.7" cy="258.9" r=".49"/>
</g>
<path d="M80.9 159.4h5M85.9 159.4h.1M85.9 159.4v-10M85.9 149.4h.1M85.9 199.2h.1M80.9 209.2h5M85.9 209.2h.1M85.9 209.2v-10M80.9 259h5M85.9 259h.1M85.9 259v-10M85.9 249h.1" fill="none" stroke="#000" stroke-width=".21" stroke-dasharray=".4 .4 0 .4"/>
<text font-size="9.2" x="107.3" y="287.1">ПБКМ.42 6439.003 Э3</text>
<text font-size="5.2" x="24.9" y="11.7">B - I/O</text>
<g font-size="4">
<text x="11.9" y="178.1" transform="rotate(-90 11.9 178.1)">Подпись и дата</text>
<text x="11.9" y="204.9" transform="rotate(-90 11.9 204.9)">Инв. № дубл.</text>
<text x="11.9" y="230.1" transform="rotate(-90 11.9 230.1)">Взам. инв. №</text>
<text x="11.9" y="262.7" transform="rotate(-90 11.9 262.7)">Подпись и дата</text>
<text x="194.9" y="281.3">Лист</text>
<text x="11.9" y="289.6" transform="rotate(-90 11.9 289.6)">Инв. № подп.</text>
<text x="198.1" y="288.8">3</text>
</g>
<g font-size="3.2">
<text x="86.1" y="65.2">K</text>
<text x="20.7" y="289.9">Изм.</text>
<text x="28.4" y="289.9">Лист</text>
<text x="42.5" y="289.9">№ докум.</text>
<text x="62" y="289.9">Подпись</text>
<text x="76.4" y="289.6">Дата</text>
</g>
<g font-size="2.2">
<text x="136.1" y="9.1">+24BE</text>
<text x="138.9" y="15.8" transform="rotate(-90 138.9 15.8)">1</text>
<text x="139.7" y="17.5" transform="rotate(90 139.7 17.5)">+</text>
<text x="144.4" y="17.1">K1-1</text>
<text x="153.8" y="15.8" transform="rotate(-90 153.8 15.8)">8</text>
<text x="158.7" y="15.8" transform="rotate(-90 158.7 15.8)">6</text>
<text x="189.7" y="13.3">kAlarm+</text>
<text x="54.3" y="21.5">+24BE</text>
<text x="144.4" y="19.6">FX2</text>
<text x="160.8" y="19.6">K1-3</text>
<text x="160.8" y="22.5">FX2</text>
<text x="173.2" y="19.6">VD13</text>
<text x="173.2" y="22.5">300B</text>
<text x="25.9" y="28.2">+24BE</text>
<text x="125" y="29.5">1Alarm</text>
<text x="138.9" y="29.3" transform="rotate(-90 138.9 29.3)">10</text>
<text x="158.7" y="28" transform="rotate(-90 158.7 28)">7</text>
<text x="59.7" y="34">C28</text>
<text x="74.7" y="34">C29</text>
<text x="189.7" y="30.7">kAlarm-</text>
<text x="59.7" y="37.5">0.1u</text>
<text x="74.7" y="37.5">0.1u</text>
<text x="136.1" y="38.9">+24BE</text>
<text x="25.9" y="43.2">GNDE</text>
<text x="138.9" y="45.6" transform="rotate(-90 138.9 45.6)">1</text>
<text x="139.7" y="47.4" transform="rotate(90 139.7 47.4)">+</text>
<text x="144.4" y="46.9">K2-1</text>
<text x="153.8" y="45.6" transform="rotate(-90 153.8 45.6)">8</text>
<text x="158.7" y="45.6" transform="rotate(-90 158.7 45.6)">6</text>
<text x="189.7" y="43.2">kWarn+</text>
<text x="54" y="49.4">GNDE</text>
<text x="144.4" y="49.4">FX2</text>
<text x="160.8" y="49.4">K2-3</text>
<text x="160.8" y="52.4">FX2</text>
<text x="173.2" y="49.4">VD14</text>
<text x="173.2" y="52.4">300B</text>
<text x="47.3" y="56.9">6.2k</text>
<text x="54.8" y="56.9">R37</text>
<text x="92.1" y="59.4">DD7</text>
<text x="125" y="59.3">1#Warn</text>
<text x="138.9" y="59.1" transform="rotate(-90 138.9 59.1)">10</text>
<text x="158.7" y="57.9" transform="rotate(-90 158.7 57.9)">7</text>
<text x="26.1" y="60.4">Alarm</text>
<text x="47.3" y="64.3">6.2k</text>
<text x="54.8" y="64.3">R38</text>
<text x="74.2" y="64.3">2</text>
<text x="74.2" y="61.8">1</text>
<text x="78.4" y="65.8">2B</text>
<text x="78.4" y="63.3">1B</text>
<text x="92.9" y="65.8">2C</text>
<text x="92.9" y="63.3">1C</text>
<text x="98.8" y="64.3">17</text>
<text x="98.8" y="61.8">18</text>
<text x="189.7" y="60.6">kWarn-</text>
<text x="26.1" y="67.8">#Warn</text>
<text x="47.3" y="71.8">6.2k</text>
<text x="54.8" y="71.8">R39</text>
<text x="74.2" y="69.2">4</text>
<text x="74.2" y="66.8">3</text>
<text x="74.2" y="71.7">5</text>
<text x="78.4" y="70.8">4B</text>
<text x="78.4" y="68.3">3B</text>
<text x="92.9" y="70.8">4C</text>
<text x="92.9" y="68.3">3C</text>
<text x="98.8" y="71.7">14</text>
<text x="98.8" y="69.2">15</text>
<text x="98.8" y="66.8">16</text>
<text x="136.1" y="68.8">+24BE</text>
<text x="26.1" y="75.3">#PRD</text>
<text x="74.2" y="76.7">7</text>
<text x="74.2" y="74.2">6</text>
<text x="78.4" y="75.8">6B</text>
<text x="78.4" y="73.3">5B</text>
<text x="92.9" y="75.8">6C</text>
<text x="92.9" y="73.3">5C</text>
<text x="98.8" y="76.7">12</text>
<text x="98.8" y="74.2">13</text>
<text x="138.9" y="75.5" transform="rotate(-90 138.9 75.5)">1</text>
<text x="139.7" y="77.3" transform="rotate(90 139.7 77.3)">+</text>
<text x="144.4" y="76.8">K3-1</text>
<text x="153.8" y="75.5" transform="rotate(-90 153.8 75.5)">8</text>
<text x="158.7" y="75.5" transform="rotate(-90 158.7 75.5)">6</text>
<text x="189.7" y="73.1">kPRD+</text>
<text x="26.1" y="82.8">#PRM</text>
<text x="47.3" y="79.3">6.2k</text>
<text x="54.8" y="79.3">R40</text>
<text x="74.2" y="79.2">8</text>
<text x="78.4" y="78.3">7B</text>
<text x="78.4" y="80.8">8B</text>
<text x="92.9" y="80.8">8C</text>
<text x="92.9" y="78.3">7C</text>
<text x="98.8" y="79.2">11</text>
<text x="144.4" y="79.3">FX2</text>
<text x="160.8" y="79.3">K3-3</text>
<text x="160.8" y="82.3">FX2</text>
<text x="173.2" y="79.3">VD15</text>
<text x="173.2" y="82.3">300B</text>
<text x="74.2" y="84.2">9</text>
<text x="78.4" y="85.7">GND</text>
<text x="82.9" y="89.2">ULN2803A</text>
<text x="90.5" y="85.7">COM</text>
<text x="98.8" y="84.2">10</text>
<text x="109.5" y="85.3">+24BE</text>
<text x="125" y="89.2">1#PRD</text>
<text x="138.9" y="89" transform="rotate(-90 138.9 89)">10</text>
<text x="158.7" y="87.7" transform="rotate(-90 158.7 87.7)">7</text>
<text x="64" y="91.7">GNDE</text>
<text x="189.7" y="90.5">kPRD-</text>
<text x="136.1" y="98.7">+24BE</text>
<text x="138.9" y="105.4" transform="rotate(-90 138.9 105.4)">1</text>
<text x="139.7" y="107.1" transform="rotate(90 139.7 107.1)">+</text>
<text x="144.4" y="106.7">K4-1</text>
<text x="153.8" y="105.4" transform="rotate(-90 153.8 105.4)">8</text>
<text x="158.7" y="105.4" transform="rotate(-90 158.7 105.4)">6</text>
<text x="189.7" y="102.9">kPRM+</text>
<text x="144.4" y="109.1">FX2</text>
<text x="160.8" y="109.1">K4-3</text>
<text x="160.8" y="112.1">FX2</text>
<text x="173.2" y="109.1">VD16</text>
<text x="173.2" y="112.1">300B</text>
<text x="125" y="119">1#PRM</text>
<text x="138.9" y="118.9" transform="rotate(-90 138.9 118.9)">10</text>
<text x="158.7" y="117.6" transform="rotate(-90 158.7 117.6)">7</text>
<text x="189.7" y="120.4">kPRM-</text>
<text x="164.3" y="127.8">R41</text>
<text x="59" y="133.6">+24BE</text>
<text x="114.5" y="134">VD17</text>
<text x="114.5" y="136.5">6.8B</text>
<text x="161.8" y="133.1">470</text>
<text x="164.3" y="136.5">R42</text>
<text x="134.9" y="138.8">_kPUSK+</text>
<text x="194.6" y="140.3">kPUSK+</text>
<text x="64.7" y="146">C30</text>
<text x="64.7" y="149.5">0.1u</text>
<text x="87.1" y="146.5">AV1</text>
<text x="107" y="149">VD19</text>
<text x="127" y="149">VD18</text>
<text x="136.9" y="146.5">R45</text>
<text x="136.9" y="149">1k</text>
<text x="146.9" y="146.5">R43</text>
<text x="146.9" y="149">1.2k</text>
<text x="161.8" y="144">5.1k</text>
<text x="23.2" y="154.9">PUSK</text>
<text x="47.3" y="150.2">R44</text>
<text x="107" y="151.5">1N4148WS</text>
<text x="127" y="151.5">18B</text>
<text x="156.8" y="151">C31</text>
<text x="156.8" y="154.5">0.1u</text>
<text x="47.3" y="160.4">2k</text>
<text x="114.5" y="157.7">R46</text>
<text x="134.9" y="158.7">_kPUSK-</text>
<text x="164.3" y="156.5">R47</text>
<text x="194.6" y="160.2">kPUSK-</text>
<text x="58.8" y="166.4">GNDE</text>
<text x="74.9" y="162.9">ACPL-M50L-500E</text>
<text x="112" y="162.9">100</text>
<text x="161.8" y="163.9">5.1k</text>
<text x="164.3" y="167.6">R48</text>
<text x="161.8" y="172.9">470</text>
<text x="164.3" y="177.6">R49</text>
<text x="59" y="183.3">+24BE</text>
<text x="114.5" y="183.8">VD20</text>
<text x="161.8" y="182.8">470</text>
<text x="114.5" y="186.3">6.8B</text>
<text x="134.9" y="188.6">_kCLR+</text>
<text x="164.3" y="186.3">R50</text>
<text x="194.6" y="190">kCLEAR+</text>
<text x="64.7" y="195.8">C32</text>
<text x="87.1" y="196.3">AV2</text>
<text x="136.9" y="196.3">R51</text>
<text x="146.9" y="196.3">R52</text>
<text x="161.8" y="193.8">5.1k</text>
<text x="47.3" y="200">R53</text>
<text x="64.7" y="199.3">0.1u</text>
<text x="107" y="198.8">VD21</text>
<text x="107" y="201.3">1N4148WS</text>
<text x="127" y="198.8">VD22</text>
<text x="127" y="201.3">18B</text>
<text x="136.9" y="198.8">1k</text>
<text x="146.9" y="198.8">1.2k</text>
<text x="156.8" y="200.7">C33</text>
<text x="21.7" y="204.7">CLEAR</text>
<text x="114.5" y="207.5">R54</text>
<text x="134.9" y="208.4">_kCLR-</text>
<text x="156.8" y="204.3">0.1u</text>
<text x="164.3" y="206.2">R55</text>
<text x="194.6" y="210">kCLEAR-</text>
<text x="47.3" y="210.2">2k</text>
<text x="74.9" y="212.7">ACPL-M50L-500E</text>
<text x="112" y="212.7">100</text>
<text x="161.8" y="213.7">5.1k</text>
<text x="58.8" y="216.2">GNDE</text>
<text x="164.3" y="217.4">R56</text>
<text x="161.8" y="222.7">470</text>
<text x="164.3" y="227.4">R57</text>
<text x="59" y="233.1">+24BE</text>
<text x="114.5" y="233.6">VD23</text>
<text x="161.8" y="232.6">470</text>
<text x="114.5" y="236.1">6.8B</text>
<text x="137.4" y="238.3">_kTM+</text>
<text x="164.3" y="236.1">R58</text>
<text x="194.6" y="239.8">kTM+</text>
<text x="64.7" y="245.6">C34</text>
<text x="161.8" y="243.6">5.1k</text>
<text x="47.3" y="249.8">R61</text>
<text x="64.7" y="249">0.1u</text>
<text x="87.1" y="246">AV3</text>
<text x="107" y="248.5">VD24</text>
<text x="107" y="251">1N4148WS</text>
<text x="127" y="248.5">VD25</text>
<text x="127" y="251">18B</text>
<text x="136.9" y="246">R59</text>
<text x="136.9" y="248.5">1k</text>
<text x="146.9" y="246">R60</text>
<text x="146.9" y="248.5">1.2k</text>
<text x="156.8" y="250.5">C35</text>
<text x="25.9" y="254.8">TM</text>
<text x="114.5" y="257.3">R62</text>
<text x="156.8" y="254">0.1u</text>
<text x="164.3" y="256">R63</text>
<text x="47.3" y="260">2k</text>
<text x="74.9" y="262.5">ACPL-M50L-500E</text>
<text x="112" y="262.5">100</text>
<text x="137.4" y="258.2">_kTM-</text>
<text x="161.8" y="263.5">5.1k</text>
<text x="192.2" y="259.8">kTM-</text>
<text x="58.8" y="266">GNDE</text>
<text x="164.3" y="267.2">R64</text>
<text x="161.8" y="272.5">470</text>
</g>
<g font-size="2">
<text x="162.3" y="140.3">V</text>
<text x="162.3" y="160.2">V</text>
<text x="162.3" y="190.1">V</text>
<text x="162.3" y="210">V</text>
<text x="162.3" y="239.9">V</text>
<text x="162.3" y="259.8">V</text>
</g>
</svg>
